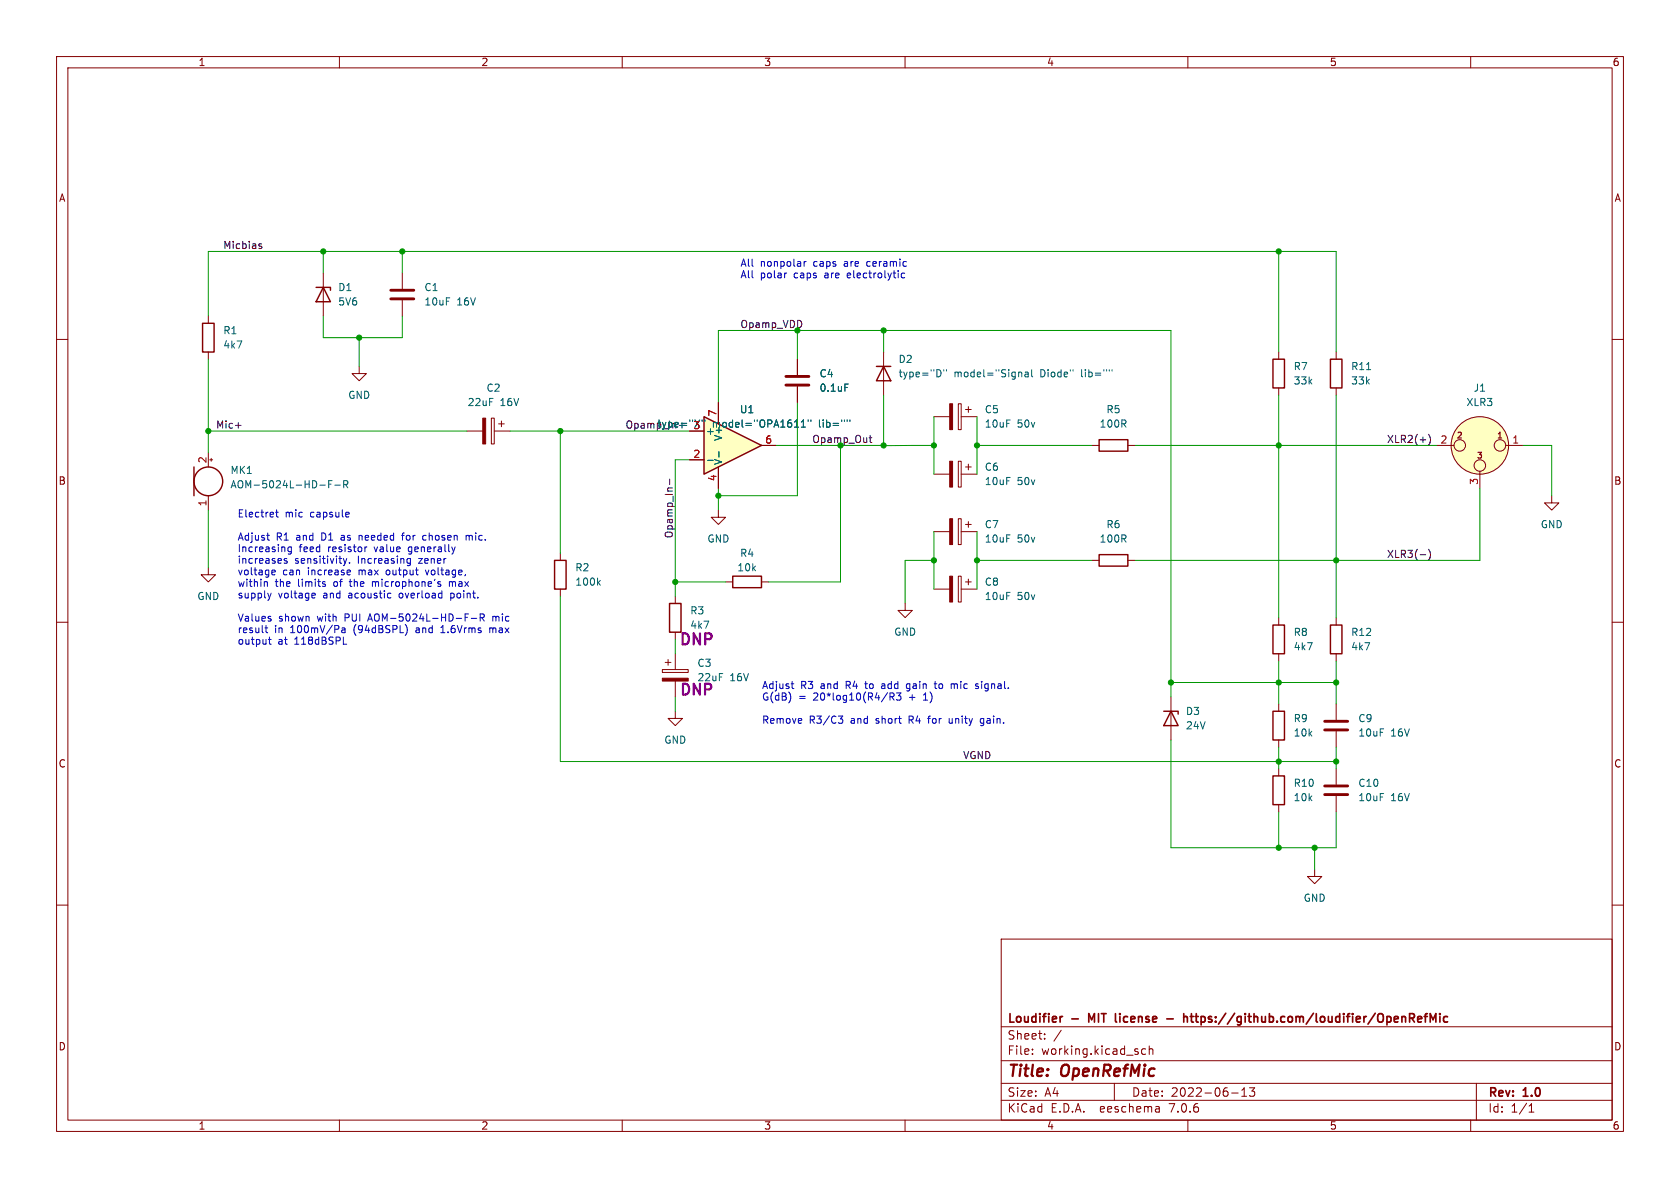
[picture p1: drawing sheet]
<svg xmlns="http://www.w3.org/2000/svg" width="297mm" height="210mm" viewBox="0 0 297 210" stroke-linecap="round" stroke-linejoin="round" font-family="sans-serif">
<g fill="none" stroke="#840000" stroke-width=".18">
<path d="M10 10h277v190h-277zM12 12h273v186h-273zM60 10v2M110 10v2M160 10v2M210 10v2M260 10v2M10 60h2M57.1 48.3v7.6M71.1 48.3v2.8M71.1 53.1v2.8M285 60h2"/>
<path d="M82.5 76.2h2.8M86.9 73.9h.5v4.6h-.5zM87.4 76.2h2.8M88.1 74.9h1.1M88.6 74.4v1M36.8 80v2.6M36.8 87.6v2.6M37.1 81.3h.5M37.3 81v.5M127 90.2v1.2h1.3l-1.3 1.3-1.3-1.3h1.3M10 110h2M36.8 100.3v1.3h1.3l-1.3 1.3-1.2-1.3h1.2"/>
<path d="M285 110h2M10 160h2M285 160h2M177 166h108v32h-108zM60 198v2M110 198v2M160 198v2M177 194.5h108M177 191.5h108M177 187.5h108M177 181.5h108M182.5 186.3v.1"/>
<path d="M182.5 185.5v.1M184.7 183.6v.1M184.7 182.8v.1M187.6 182.1l-1.3 2M197 191.5v3M202.5 185.5l-.4-.1-.3 .3v.4l.2 .2h.5M203.2 185.5l.2-.1 .3 .1 .1 .9M203.2 184.9v1.5M204.9 195.7l.1 .9M205 196.5l-.2 .1M205 196h-.2M210 198v2"/>
<path d="M217.7 193.2h1.2M219.5 193.8h.9M219.5 192.7l.5-.4v1.5M220.9 192.3h.9l-.5 .6 .4 .1v.7l-.2 .1h-.4l-.2-.1M260 198v2M261 191.5v6.5M270.3 196.6h.9M270.3 195.5l.4-.4v1.5"/>
</g>
<g fill="none" stroke="#840000" stroke-width=".3">
<path d="M187.8 179.7l-.2 .1M209.3 179.8l.2-.1 .3 .1 .1 .9M209.3 179.2v1.5M210.4 179.7h.6M210.6 179.2v1.3l.4 .2M251.8 179.7h.5M252.3 179.2l-.2 .1M254.6 179.2v.1M254.6 179.7v1M255.9 179.8l-.4-.1-.3 .3v.4l.1 .2h.6M193 180.3l-.5-1.1v1.5M206.3 180.1h1.1"/>
<path d="M252.8 180.7v-1.5l.5 1.1 .5-1.1v1.5"/>
</g>
<g fill="none" stroke="#840000" stroke-width=".25">
<path d="M55.9 50.8h2.5v.5M57.1 50.8l1.3 2.5h-2.5zM34.3 82.6v5"/>
<circle cx="36.8" cy="85.1" r="2.54"/>
</g>
<path d="M56.5 85.8h1M58.1 85.6h.4M58.7 85h-.6v1.2M59.2 85.8h1M60.8 85.6h.6l.1-.2-.1-.3-.6-.1v1.2M61.1 85.6l.4 .6" fill="none" stroke="#006464" stroke-width=".18"/>
<path d="M85.3 73.9h.6v4.6h-.6z" fill="#840000" stroke="#840000" stroke-width=".18"/>
<path d="M69.1 52.8h4.1M69.1 51.3h4.1" fill="none" stroke="#840000" stroke-width=".51"/>
<path d="M124.5 73.7l10.1 5-10.1 5.1z" fill="#ffffc2"/>
<g fill="none" stroke="#840000" stroke-width=".25">
<path d="M35.8 57.2h2v5h-2zM124.5 73.7l10.1 5-10.1 5.1zM154.9 64.8h2.6M156.2 64.8l1.3 2.5h-2.6zM194.3 77.7h5.1v2.1h-5.1zM225 63.5h2.1v5.1h-2.1zM235.2 63.5h2v5.1h-2zM98 99.1h2.1v5h-2.1zM194.3 98h5.1v2.1h-5.1zM118.4 106.7h2v5.1h-2zM129.5 101.9h5.1v2h-5.1zM225 110.5h2.1v5.1h-2.1z"/>
<path d="M235.2 110.5h2v5.1h-2zM205.7 125.7h2.6v.5M207 125.7l1.3 2.6h-2.6zM225 125.7h2.1v5.1h-2.1zM225 137.2h2.1v5h-2.1z"/>
</g>
<g fill="none" stroke="#840000" stroke-width=".18">
<path d="M36.8 55.9v1.3M36.8 62.2v1.3M63.5 64.8v1.2h1.3l-1.3 1.3-1.3-1.3h1.3M121.9 76.2h2.6M127 71.1v3.8M134.6 78.7h2.6M141 63.5v2.8M141 68.3v2.8M156.2 62.2v7.7M165.1 73.7h2.8M169.4 71.4h.5v4.5h-.5zM169.9 73.7h2.8"/>
<path d="M170.7 72.4h1M171.2 71.9v1M193 78.7h1.3M199.4 78.7h1.3M226.1 62.2v1.3M226.1 68.6v1.3M236.2 62.2v1.3M236.2 68.6v1.3M254 78.7h3M266.2 78.7h3M99.1 97.8v1.3M121.9 81.3h2.6"/>
<path d="M127 82.6v3.8M165.1 83.8h2.8M165.1 94h2.8M169.4 81.5h.5v4.6h-.5zM169.4 91.7h.5v4.6h-.5zM169.9 83.8h2.8M169.9 94h2.8M170.7 82.6h1M170.7 92.7h1M171.2 82v1.1M171.2 92.2v1M193 99.1h1.3"/>
<path d="M199.4 99.1h1.3M261.6 83.3v3.1M274.3 87.6v1.3h1.3l-1.3 1.3-1.3-1.3h1.3M99.1 104.1v1.3M117.1 118.4h4.6v.5h-4.6zM117.6 117.1h1M118.1 116.6v1M119.4 105.4v1.3M119.4 115.6v2.8M128.3 102.9h1.2M134.6 102.9h1.3M160 106.6v1.3h1.3l-1.3 1.3-1.3-1.3h1.3"/>
<path d="M165.1 104.1h2.8M169.4 101.9h.5v4.5h-.5zM169.9 104.1h2.8M170.7 102.9h1M171.2 102.4v1M226.1 109.2v1.3M226.1 115.6v1.2M236.2 109.2v1.3M236.2 115.6v1.2M119.4 125.7v1.3h1.2l-1.2 1.3-1.3-1.3h1.3M119.4 120.4v2.8M207 123.2v7.6"/>
<path d="M226.1 124.5v1.2M226.1 130.8v1.3M226.1 135.9v1.3M236.2 124.5v2.8M236.2 129.3v2.8M236.2 135.9v2.8M226.1 142.2v1.3M232.4 153.7v1.2h1.3l-1.3 1.3-1.3-1.3h1.3M236.2 140.7v2.8"/>
<circle cx="258.1" cy="78.7" r="1.02"/>
<circle cx="261.6" cy="78.7" r="5.1"/>
<circle cx="265.2" cy="78.7" r="1.02"/>
<circle cx="261.6" cy="82.3" r="1.02"/>
</g>
<g fill="none" stroke="#006464" stroke-width=".18">
<path d="M124.1 74.2v.3M124.6 74.2v.3M127.1 79.8v1M141.7 75.5h.7M141.7 74.6l.3-.4v1.3M142.9 74.2v.3M143.4 74.2v.3M149.4 67.9h.6M149.8 74.2v.3M150.3 74.2v.3M166.1 65.4l.3 .5-.3 .7M166.8 65.3v.3"/>
<path d="M167.3 65.3v.3M180.5 65.8l.1 .2v.6M181.2 65.8h.5l.1 .8M181.8 66.1h-.4l-.2 .2 .2 .3h.4M182.4 65.3v1.1l.2 .2M196.1 65.3v.3M196.6 65.3v.3M241.6 65.3h.7M125.1 81.4h1M105.8 103l.3 .4M106.1 102.6l-.5 .5"/>
</g>
<path d="M138.9 68.1h4.1M138.9 66.5h4.1M234.2 138.9h4.1M234.2 129h4.1M234.2 127.5h4.1M234.2 140.5h4.1" fill="none" stroke="#840000" stroke-width=".51"/>
<g fill="#840000" stroke="#840000" stroke-width=".18">
<path d="M167.9 81.5h.5v4.6h-.5z"/>
<path d="M167.9 91.7h.5v4.6h-.5z"/>
<path d="M167.9 101.9h.5v4.5h-.5z"/>
<path d="M117.1 119.9h4.6v.5h-4.6z"/>
<path d="M167.9 71.4h.5v4.5h-.5z"/>
</g>
<circle cx="261.6" cy="78.7" r="5.1" fill="#ffffc2" stroke="#ffffc2" stroke-width=".18"/>
<path d="M45.8 43.5l.5 .2-.1 .2h-.3M45.8 43.2h.4M41.6 75.2h1M153.6 77.4h.5M153.8 77v1l.3 .2M252.5 76.8a1.46 1.46 0 0 1 0 1.9M118.4 84.7v1M251.1 98.1h.9M252.5 97.1a1.46 1.46 0 0 1 0 1.9" fill="none" stroke="#0f0f0f" stroke-width=".18"/>
<g fill="none" stroke="#0000c2" stroke-width=".18">
<path d="M139.1 48.3h-.3M142.2 46.2v.9M142.5 46.2l-.3 .3M159.9 48.3h-.3l-.3 .2 .2 .6h.4M47.2 94.6h.4M47.4 95.4l.2 .1M48.7 90.5h.5M48.9 90.1v1.1l.3 .2M50.7 98.8l-.3-.1-.2 .2 .1 .2 .4 .1v.3h-.5M51.5 96.7v1l-.2 .3-.3-.1M51.5 96.7h-.4l-.2 .2 .1 .6h.5M60.7 98.7l.3 .9"/>
<path d="M61 99.6l-.2 .3M61.3 98.7l-.3 .9M61.5 90.5l.2 .4-.6 .1M61.7 91.3l-.2 .1M61.8 99.5v.1M63.5 94.6v.9M63.7 94.6l-.2 .2M64.9 96.7l-.4 .2M71 94.6h.5M71.5 94.2l-.3 .2v1.1M72 99.5l.2 .1 .4-.1M72 99.9l.1 .1"/>
<path d="M72.6 98.8l-.4-.1-.2 .1M72.6 98.7v1.1l-.3 .2M75.3 94.7l-.3-.1-.3 .3 .1 .5h.5M80.5 96.7l-.3 .8M82.4 94.8l.4-.2 .2 .2M82.4 94.6v.9M83 94.8v.7M83.1 94.6l-.1 .2M46.8 111h.5M46.9 102.8l.4 .2v.7M47 110.6v1.1l.3 .1M47.3 104.9l.3 .8"/>
<path d="M47.5 113h.4M47.6 112.6v1.1l.3 .2M47.6 105.7l-.1 .3M47.8 109.4l.1 .2-.1 .2M47.8 109h.1M47.9 104.9l-.3 .8M48.1 100.8h.4l.2 .3-.6 .1M48.1 101.6h.5M55.3 104.9h.4v.3l-.6 .1M55.7 105.6l-.4 .1M57.2 102.8l.3 .1M57.2 103.2l.3 .1 .1 .2-.2 .2h-.3"/>
<path d="M60.5 111.1h.4l.1 .7M60.7 113.9h.6M61 111.3l-.4 .1-.2 .1 .2 .3h.4M61.5 100.8h.4l.1 .3-.6 .1M61.9 101.6h-.4M65.8 102.8v.9M66 102.8l-.2 .1M68.7 104.9h.4M69.1 105.6l-.4 .1M71.9 110.8l.1 .4-.1 .8M75.2 100.8l.3 .8M77.4 102.9h.5"/>
<path d="M77.4 103.2l.5 .1v.2l-.1 .2-.4-.1M77.9 111.8h.8M78.2 110.8l-.3 .1M79.4 102.8v.9M79.7 104.9v1.2M79.7 105.6l.1 .1M79.8 104.9h-.1M79.8 102.8l-.4 .1M82.2 109.1h.5M82.2 108.5h.6M83.3 109.3h1M84.9 109.2l.6-.1 .1-.1v-.4l-.7-.1v1.3"/>
<path d="M85.2 109.2l.4 .6M86.6 111v.8M86.9 111l-.3 .1M87.1 109v.8M87.3 109l-.2 .1M139.9 120.9h.4M140.1 121.7h.2M148.2 126.6h.8l-.4 .5 .3 .1 .1 .4-.2 .3h-.4M156 120.9h-.1M156 121.2l-.2 .2 .2 .3M157.3 122.5v1.3M157.6 123.2l.5 .6"/>
<path d="M157.8 122.5l.3 .2-.1 .3-.7 .2M159.3 122.5l-.5 .5 .4 .1v.5l-.2 .2-.5-.2M160.3 122.1h.3M160.7 120.9h-.3l-.2 .2 .1 .5 .4 .1M163.3 123.8h.7M164 127h.5M164.2 126.6v1.3M165.1 120.9h.5M165.3 120.5v1l.3 .2M167.8 127v.7l.4 .2M168.3 120.9l.4 .2M168.7 121.1v.6"/>
<path d="M168.9 120.9l-.2 .2M172.6 120.9h.3M172.6 121.3l.3 .1 .1 .1-.2 .2h-.2M173.8 128.2l-.1 .1-.3-.1M173.9 127.1l-.4-.1-.2 .3 .1 .5h.5"/>
</g>
<g fill="none" stroke="#009600" stroke-width=".18">
<path d="M36.8 55.9v-11.4h199.4v17.7M57.1 44.5v3.8M57.1 55.9v3.8h14v-3.8M63.5 59.7v5.1M71.1 44.5v3.8M141 58.4v5.1M156.2 58.4v3.8M226.1 44.5v17.7M36.8 63.5v16.5M36.8 76.2h45.7M90.2 76.2h31.7M99.1 76.2v21.6"/>
<path d="M127 71.1v-12.7h80v64.8M137.2 78.7h19M141 71.1v16.5h-14M148.6 78.7v24.2h-12.7M156.2 69.9v8.9l8.9-.1M165.1 73.7v10.1M172.7 78.7h20.3M172.7 73.7v10.1M200.7 78.7h53.3M226.1 69.9v39.3M236.2 69.9v39.3M269.2 78.7h5.1v8.9"/>
<path d="M36.8 90.2v10.1M121.9 81.3h-2.5v24.1M127 86.4v3.8M165.1 94v10.1M165.1 99.1h-5.1v7.5M172.7 99.1h20.3M172.7 94v10.1M261.6 86.4v12.7h-60.9M99.1 105.4v29.2h137.1M119.4 113v2.6M119.4 102.9h8.9M226.1 116.8v7.7"/>
<path d="M236.2 116.8v7.7M119.4 123.2v2.5M207 130.8v19.1h29.2v-6.4M207 120.7h29.2M226.1 132.1v3.8M236.2 132.1v3.8M226.1 143.5v6.4M232.4 149.9v3.8"/>
</g>
<g fill="#009600" stroke="#009600" stroke-width=".18">
<circle cx="236.2" cy="120.7" r=".46"/>
<circle cx="226.1" cy="44.5" r=".46"/>
<circle cx="236.2" cy="99.1" r=".46"/>
<circle cx="226.1" cy="78.7" r=".46"/>
<circle cx="63.5" cy="59.7" r=".46"/>
<circle cx="71.1" cy="44.5" r=".46"/>
<circle cx="36.8" cy="76.2" r=".46"/>
<circle cx="99.1" cy="76.2" r=".46"/>
<circle cx="57.1" cy="44.5" r=".46"/>
<circle cx="156.2" cy="78.7" r=".46"/>
<circle cx="127" cy="87.6" r=".46"/>
<circle cx="119.4" cy="102.9" r=".46"/>
<circle cx="156.2" cy="58.4" r=".46"/>
<circle cx="165.1" cy="78.7" r=".46"/>
<circle cx="172.7" cy="99.1" r=".46"/>
<circle cx="226.1" cy="149.9" r=".46"/>
<circle cx="226.1" cy="134.6" r=".46"/>
<circle cx="165.1" cy="99.1" r=".46"/>
<circle cx="172.7" cy="78.7" r=".46"/>
<circle cx="232.4" cy="149.9" r=".46"/>
<circle cx="236.2" cy="134.6" r=".46"/>
<circle cx="226.1" cy="120.7" r=".46"/>
<circle cx="207" cy="120.7" r=".46"/>
</g>
<g font-size="2.8" fill="#840000">
<text x="178" y="190.9">Title:</text>
<text x="187.7" y="190.9">OpenRefMic</text>
</g>
<g font-size="2.7" fill="#840084">
<text x="119.8" y="114.6">DNP</text>
<text x="119.9" y="123.4">DNP</text>
</g>
<g font-size="2.1" fill="#840000">
<text x="178" y="184">Sheet:</text>
<text x="178" y="181.2">Loudifier</text>
<text x="189.5" y="181.2">-</text>
<text x="193.1" y="181.2">MIT</text>
<text x="198.4" y="181.2">license</text>
<text x="211.7" y="181.2">https://github.com/loudifier/OpenRefMic</text>
<text x="178" y="186.7">File:</text>
<text x="184.1" y="186.7">working.kicad_sch</text>
<text x="178" y="196.9">KiCad</text>
<text x="178" y="194.1">Size:</text>
<text x="184.7" y="194.1">A4</text>
<text x="185.7" y="196.9">E.D.A.</text>
<text x="194.6" y="196.9">eeschema</text>
<text x="200" y="194.1">Date:</text>
<text x="207" y="196.9">7.0.6</text>
<text x="207" y="194.1">2022-06-13</text>
<text x="263" y="194.3">Rev:</text>
<text x="263" y="196.9">Id:</text>
<text x="267.1" y="196.9">1/1</text>
<text x="269.4" y="194.3">1.0</text>
</g>
<g font-size="1.8" fill="#840000">
<text x="35" y="11.9">1</text>
<text x="85" y="11.9">2</text>
<text x="135" y="11.9">3</text>
<text x="185" y="11.9">4</text>
<text x="235" y="11.9">5</text>
<text x="285" y="11.9">6</text>
<text x="10.3" y="35.9">A</text>
<text x="285.3" y="35.9">A</text>
<text x="10.3" y="85.9">B</text>
<text x="285.3" y="85.9">B</text>
<text x="10.3" y="135.9">C</text>
<text x="285.3" y="135.9">C</text>
<text x="10.3" y="185.9">D</text>
<text x="285.3" y="185.9">D</text>
<text x="35" y="199.9">1</text>
<text x="85" y="199.9">2</text>
<text x="135" y="199.9">3</text>
<text x="185" y="199.9">4</text>
<text x="235" y="199.9">5</text>
<text x="285" y="199.9">6</text>
</g>
<g font-size="1.8" fill="#0f0f0f">
<text x="39.4" y="44.1">Micbias</text>
<text x="38.1" y="75.9">Mic+</text>
<text x="110.5" y="75.9">Opamp_In+</text>
<text x="245.1" y="78.4">XLR2(+)</text>
<text x="119" y="95.3" transform="rotate(-90 119 95.3)">Opamp_In-</text>
<text x="245.1" y="98.7">XLR3(-)</text>
<text x="170.2" y="134.3">VGND</text>
</g>
<g font-size="1.8" fill="#0000c2">
<text x="130.8" y="47.2">All</text>
<text x="134.4" y="47.2">nonpolar</text>
<text x="143.9" y="47.2">caps</text>
<text x="149.5" y="47.2">are</text>
<text x="153.7" y="47.2">ceramic</text>
<text x="130.8" y="49.3">All</text>
<text x="134.4" y="49.3">polar</text>
<text x="140.5" y="49.3">caps</text>
<text x="146.1" y="49.3">are</text>
<text x="150.2" y="49.3">electrolytic</text>
<text x="41.9" y="91.6">Electret</text>
<text x="41.9" y="95.6">Adjust</text>
<text x="48.8" y="95.6">R1</text>
<text x="50.4" y="91.6">mic</text>
<text x="52.5" y="95.6">and</text>
<text x="55" y="91.6">capsule</text>
<text x="57.1" y="95.6">D1</text>
<text x="60.7" y="95.6">as</text>
<text x="64.1" y="95.6">needed</text>
<text x="72" y="95.6">for</text>
<text x="75.8" y="95.6">chosen</text>
<text x="83.6" y="95.6">mic.</text>
<text x="41.9" y="97.7">Increasing</text>
<text x="41.9" y="99.7">increases</text>
<text x="41.9" y="101.8">voltage</text>
<text x="50" y="101.8">can</text>
<text x="52.1" y="99.7">sensitivity.</text>
<text x="52.9" y="97.7">feed</text>
<text x="54.5" y="101.8">increase</text>
<text x="58.1" y="97.7">resistor</text>
<text x="63.4" y="99.7">Increasing</text>
<text x="63.7" y="101.8">max</text>
<text x="66.5" y="97.7">value</text>
<text x="68.7" y="101.8">output</text>
<text x="72.7" y="97.7">generally</text>
<text x="74.3" y="99.7">zener</text>
<text x="75.9" y="101.8">voltage,</text>
<text x="41.9" y="103.8">within</text>
<text x="41.9" y="105.9">supply</text>
<text x="48.6" y="103.8">the</text>
<text x="49.2" y="105.9">voltage</text>
<text x="52.8" y="103.8">limits</text>
<text x="57.3" y="105.9">and</text>
<text x="59.3" y="103.8">of</text>
<text x="61.9" y="105.9">acoustic</text>
<text x="62.3" y="103.8">the</text>
<text x="66.5" y="103.8">microphone's</text>
<text x="71" y="105.9">overload</text>
<text x="80.3" y="103.8">max</text>
<text x="80.3" y="105.9">point.</text>
<text x="41.9" y="110">Values</text>
<text x="41.9" y="112">result</text>
<text x="48.5" y="112">in</text>
<text x="49.2" y="110">shown</text>
<text x="51.4" y="112">100mV/Pa</text>
<text x="56.2" y="110">with</text>
<text x="61.2" y="110">PUI</text>
<text x="62.8" y="112">(94dBSPL)</text>
<text x="65.6" y="110">AOM-5024L-HD-F-R</text>
<text x="74" y="112">and</text>
<text x="78.6" y="112">1.6Vrms</text>
<text x="87.4" y="112">max</text>
<text x="87.7" y="110">mic</text>
<text x="41.9" y="114.1">output</text>
<text x="49.1" y="114.1">at</text>
<text x="52.2" y="114.1">118dBSPL</text>
<text x="134.6" y="121.9">Adjust</text>
<text x="134.6" y="123.9">G(dB)</text>
<text x="141.2" y="123.9">=</text>
<text x="141.5" y="121.9">R3</text>
<text x="143.9" y="123.9">20*log10(R4/R3</text>
<text x="145.2" y="121.9">and</text>
<text x="149.8" y="121.9">R4</text>
<text x="153.5" y="121.9">to</text>
<text x="156.5" y="121.9">add</text>
<text x="161" y="123.9">+</text>
<text x="161.1" y="121.9">gain</text>
<text x="163.7" y="123.9">1)</text>
<text x="166.3" y="121.9">to</text>
<text x="169.4" y="121.9">mic</text>
<text x="173.9" y="121.9">signal.</text>
<text x="134.6" y="128">Remove</text>
<text x="143" y="128">R3/C3</text>
<text x="150.5" y="128">and</text>
<text x="155.1" y="128">short</text>
<text x="161.1" y="128">R4</text>
<text x="164.8" y="128">for</text>
<text x="168.6" y="128">unity</text>
<text x="174.4" y="128">gain.</text>
</g>
<g font-size="1.8" fill="#006464">
<text x="59.7" y="51.7">D1</text>
<text x="74.9" y="51.7">C1</text>
<text x="39.4" y="59.3">R1</text>
<text x="59.7" y="54.2">5V6</text>
<text x="74.9" y="54.2">10uF</text>
<text x="80.8" y="54.2">16V</text>
<text x="39.4" y="61.8">4k7</text>
<text x="158.8" y="64.4">D2</text>
<text x="228.6" y="65.6">R7</text>
<text x="238.8" y="65.6">R11</text>
<text x="61.5" y="70.7">GND</text>
<text x="82.6" y="72">22uF</text>
<text x="85.9" y="69.4">C2</text>
<text x="88.4" y="72">16V</text>
<text x="144.8" y="66.9">C4</text>
<text x="144.8" y="69.4">0.1uF</text>
<text x="158.8" y="66.9">type=&quot;D&quot;</text>
<text x="168.6" y="66.9">model=&quot;Signal</text>
<text x="184" y="66.9">Diode&quot;</text>
<text x="191.4" y="66.9">lib=&quot;&quot;</text>
<text x="228.6" y="68.2">33k</text>
<text x="238.8" y="68.2">33k</text>
<text x="259.2" y="72">XLR3</text>
<text x="260.4" y="69.4">J1</text>
<text x="124.7" y="77.1">+</text>
<text x="125.9" y="75.8">model=&quot;OPA1611&quot;</text>
<text x="130.7" y="73.3">U1</text>
<text x="144.9" y="75.8">lib=&quot;&quot;</text>
<text x="174" y="73.3">C5</text>
<text x="174" y="75.8">10uF</text>
<text x="179.8" y="75.8">50v</text>
<text x="194.3" y="75.8">100R</text>
<text x="195.5" y="73.3">R5</text>
<text x="40.6" y="84">MK1</text>
<text x="127.9" y="82.3" transform="rotate(-90 127.9 82.3)">V-</text>
<text x="127.9" y="78" transform="rotate(-90 127.9 78)">V+</text>
<text x="174" y="83.4">C6</text>
<text x="40.6" y="86.5">AOM-5024L-HD-F-R</text>
<text x="174" y="86">10uF</text>
<text x="179.8" y="86">50v</text>
<text x="174" y="93.6">C7</text>
<text x="195.5" y="93.6">R6</text>
<text x="272.3" y="93.6">GND</text>
<text x="101.6" y="101.2">R2</text>
<text x="125" y="96.1">GND</text>
<text x="130.3" y="101.2">10k</text>
<text x="130.7" y="98.7">R4</text>
<text x="174" y="96.1">10uF</text>
<text x="179.8" y="96.1">50v</text>
<text x="194.3" y="96.1">100R</text>
<text x="34.8" y="106.3">GND</text>
<text x="101.6" y="103.7">100k</text>
<text x="174" y="103.7">C8</text>
<text x="174" y="106.3">10uF</text>
<text x="179.8" y="106.3">50v</text>
<text x="121.9" y="108.8">R3</text>
<text x="121.9" y="111.4">4k7</text>
<text x="158" y="112.6">GND</text>
<text x="228.6" y="112.6">R8</text>
<text x="238.8" y="112.6">R12</text>
<text x="123.2" y="118.1">C3</text>
<text x="228.6" y="115.2">4k7</text>
<text x="238.8" y="115.2">4k7</text>
<text x="129" y="120.6">16V</text>
<text x="117.3" y="131.7">GND</text>
<text x="209.6" y="126.6">D3</text>
<text x="209.6" y="129.1">24V</text>
<text x="228.6" y="127.9">R9</text>
<text x="228.6" y="130.4">10k</text>
<text x="240" y="127.9">C9</text>
<text x="240" y="130.4">10uF</text>
<text x="245.9" y="130.4">16V</text>
<text x="228.6" y="141.8">10k</text>
<text x="228.6" y="139.3">R10</text>
<text x="240" y="139.3">C10</text>
<text x="240" y="141.8">10uF</text>
<text x="245.9" y="141.8">16V</text>
<text x="230.4" y="159.6">GND</text>
</g>
<g font-size="1.8" fill="#009600">
<text x="130.8" y="58.1">Opamp_VDD</text>
<text x="143.5" y="78.4">Opamp_Out</text>
</g>
<g font-size="1.8" fill="#a90000">
<text x="116.1" y="75.8">type=&quot;X&quot;3</text>
<text x="126.7" y="73.7" transform="rotate(-90 126.7 73.7)">7</text>
<text x="36.6" y="82" transform="rotate(-90 36.6 82)">2</text>
<text x="122.5" y="81">2</text>
<text x="135.2" y="78.5">6</text>
<text x="254.6" y="78.5">2</text>
<text x="267.3" y="78.5">1</text>
<text x="36.6" y="89.6" transform="rotate(-90 36.6 89.6)">1</text>
<text x="126.7" y="85.2" transform="rotate(-90 126.7 85.2)">4</text>
<text x="261.4" y="85.8" transform="rotate(-90 261.4 85.8)">3</text>
</g>
<text font-size="1.8" fill="#840084" x="123.2" y="120.6">22uF</text>
<g font-size="1.4" fill="#840000">
<text x="257.4" y="77.8">2</text>
<text x="264.5" y="77.8">1</text>
<text x="260.9" y="81.3">3</text>
</g>
</svg>
